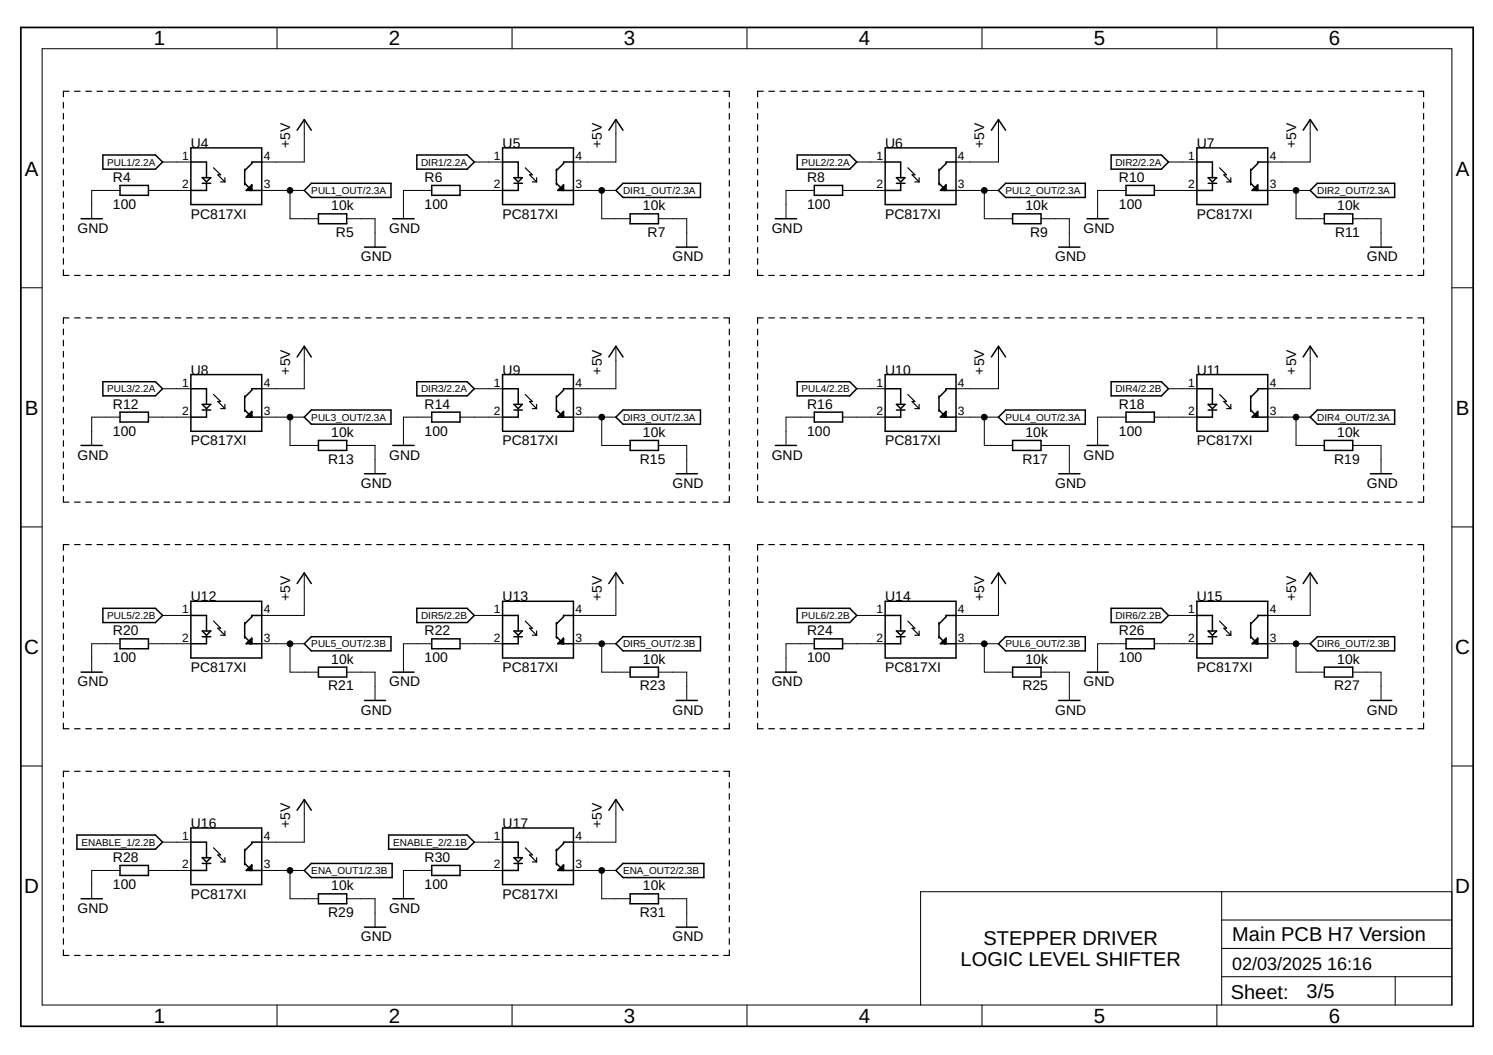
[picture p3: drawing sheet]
<svg xmlns="http://www.w3.org/2000/svg" width="297mm" height="210mm" viewBox="0 0 297 210" stroke-linecap="round" stroke-linejoin="round" font-family="sans-serif">
<g fill="none" stroke="#000" stroke-width=".23">
<path d="M13.7 18.2h-1.1v1.1M14.8 18.2h1.1M17.1 18.2h1.1M19.3 18.2h1.1M21.5 18.2h1.1M23.7 18.2h1.1M26 18.2h1.1M28.2 18.2h1.1M30.4 18.2h1.1M32.6 18.2h1.2M34.9 18.2h1.1M37.1 18.2h1.1"/>
<path d="M39.3 18.2h1.1M41.6 18.2h1.1M43.8 18.2h1.1M46 18.2h1.1M48.2 18.2h1.1M50.5 18.2h1.1M52.7 18.2h1.1M54.9 18.2h1.1M57.1 18.2h1.2M59.4 18.2h1.1M61.6 18.2h1.1M63.8 18.2h1.1"/>
<path d="M66 18.2h1.2M68.3 18.2h1.1M70.5 18.2h1.1M72.7 18.2h1.2M75 18.2h1.1M77.2 18.2h1.1M79.4 18.2h1.1M81.6 18.2h1.1M83.9 18.2h1.1M86.1 18.2h1.1M88.3 18.2h1.1M90.5 18.2h1.2"/>
<path d="M92.8 18.2h1.1M95 18.2h1.1M97.2 18.2h1.1M99.4 18.2h1.2M101.7 18.2h1.1M103.9 18.2h1.1M106.1 18.2h1.2M108.4 18.2h1.1M110.6 18.2h1.1M112.8 18.2h1.1M115 18.2h1.1M117.3 18.2h1.1"/>
<path d="M119.5 18.2h1.1M121.7 18.2h1.1M123.9 18.2h1.2M126.2 18.2h1.1M128.4 18.2h1.1M130.6 18.2h1.1M132.8 18.2h1.2M135.1 18.2h1.1M137.3 18.2h1.1M139.5 18.2h1.1M141.8 18.2h1.1M144 18.2h1.1v1.1"/>
<path d="M151.8 18.2h-1.1v1.1M153 18.2h1.1M155.2 18.2h1.1M157.4 18.2h1.1M159.6 18.2h1.2M161.9 18.2h1.1M164.1 18.2h1.1M166.3 18.2h1.1M168.6 18.2h1.1M170.8 18.2h1.1M173 18.2h1.1M175.2 18.2h1.1"/>
<path d="M177.5 18.2h1.1M179.7 18.2h1.1M181.9 18.2h1.1M184.1 18.2h1.2M186.4 18.2h1.1M188.6 18.2h1.1M190.8 18.2h1.1M193 18.2h1.2M195.3 18.2h1.1M197.5 18.2h1.1M199.7 18.2h1.1M202 18.2h1.1"/>
<path d="M204.2 18.2h1.1M206.4 18.2h1.1M208.6 18.2h1.1M210.8 18.2h1.2M213.1 18.2h1.1M215.3 18.2h1.1M217.5 18.2h1.2M219.8 18.2h1.1M222 18.2h1.1M224.2 18.2h1.1M226.4 18.2h1.2M228.7 18.2h1.1"/>
<path d="M230.9 18.2h1.1M233.1 18.2h1.1M235.4 18.2h1.1M237.6 18.2h1.1M239.8 18.2h1.1M242 18.2h1.1M244.2 18.2h1.2M246.5 18.2h1.1M248.7 18.2h1.1M250.9 18.2h1.2M253.2 18.2h1.1M255.4 18.2h1.1"/>
<path d="M257.6 18.2h1.1M259.8 18.2h1.2M262.1 18.2h1.1M264.3 18.2h1.1M266.5 18.2h1.1M268.8 18.2h1.1M271 18.2h1.1M273.2 18.2h1.1M275.4 18.2h1.1M277.6 18.2h1.2M279.9 18.2h1.1M282.1 18.2h1.1v1.1"/>
<path d="M12.6 20.4v1.1M12.6 22.6v1.1M12.6 24.8v1.1M12.6 27v1.2M12.6 29.3v1.1M12.6 31.5v1.1M12.6 33.7v1.1M12.6 35.9v1.1M12.6 38.1v1.1M42.5 33.4l1.4 1.4h-.6l1.4 1.4M43.9 36.2h.8M44.7 35.3v.9"/>
<path d="M104.5 33.4l1.4 1.4h-.6l1.5 1.4M105.9 36.2h.9M106.8 35.3v.9M145.1 20.4v1.1M145.1 22.6v1.1M145.1 24.8v1.1M145.1 27v1.2M145.1 29.3v1.1M145.1 31.5v1.1M145.1 33.7v1.1M145.1 35.9v1.1M145.1 38.1v1.1"/>
<path d="M150.7 20.4v1.1M150.7 22.6v1.1M150.7 24.8v1.1M150.7 27v1.2M150.7 29.3v1.1M150.7 31.5v1.1M150.7 33.7v1.1M150.7 35.9v1.1M150.7 38.1v1.1M180.6 33.4l1.4 1.4h-.5l1.4 1.4M182 36.2h.9M182.9 35.3v.9"/>
<path d="M242.6 33.4l1.4 1.4h-.5l1.4 1.4M244 36.2h.9M244.9 35.3v.9M283.2 20.4v1.1M283.2 22.6v1.1M283.2 24.8v1.1M283.2 27v1.2M283.2 29.3v1.1M283.2 31.5v1.1M283.2 33.7v1.1M283.2 35.9v1.1M283.2 38.1v1.1"/>
<path d="M12.6 53.7v1.1h1.1M12.6 40.4v1.1M12.6 42.6v1.1M12.6 44.8v1.1M12.6 47v1.1M12.6 49.3v1.1M12.6 51.5v1.1M14.8 54.8h1.1M17.1 54.8h1.1M19.3 54.8h1.1M21.5 54.8h1.1M23.7 54.8h1.1"/>
<path d="M26 54.8h1.1M28.2 54.8h1.1M30.4 54.8h1.1M32.6 54.8h1.2M34.9 54.8h1.1M37.1 54.8h1.1M39.3 54.8h1.1M41.6 54.8h1.1M43.8 54.8h1.1M46 54.8h1.1M48.2 54.8h1.1M50.5 54.8h1.1"/>
<path d="M52.7 54.8h1.1M54.9 54.8h1.1M57.1 54.8h1.2M59.4 54.8h1.1M61.6 54.8h1.1M63.8 54.8h1.1M66 54.8h1.2M68.3 54.8h1.1M70.5 54.8h1.1M72.7 54.8h1.2M75 54.8h1.1M77.2 54.8h1.1"/>
<path d="M79.4 54.8h1.1M81.6 54.8h1.1M83.9 54.8h1.1M86.1 54.8h1.1M88.3 54.8h1.1M90.5 54.8h1.2M92.8 54.8h1.1M95 54.8h1.1M97.2 54.8h1.1M99.4 54.8h1.2M101.7 54.8h1.1M103.9 54.8h1.1"/>
<path d="M106.1 54.8h1.2M108.4 54.8h1.1M110.6 54.8h1.1M112.8 54.8h1.1M115 54.8h1.1M117.3 54.8h1.1M119.5 54.8h1.1M121.7 54.8h1.1M123.9 54.8h1.2M126.2 54.8h1.1M128.4 54.8h1.1M130.6 54.8h1.1"/>
<path d="M132.8 54.8h1.2M135.1 54.8h1.1M137.3 54.8h1.1M139.5 54.8h1.1M141.8 54.8h1.1M145.1 53.7v1.1h-1.1M145.1 40.4v1.1M145.1 42.6v1.1M145.1 44.8v1.1M145.1 47v1.1M145.1 49.3v1.1M145.1 51.5v1.1"/>
<path d="M150.7 40.4v1.1M150.7 42.6v1.1M150.7 44.8v1.1M150.7 47v1.1M150.7 49.3v1.1M150.7 51.5v1.1M150.7 53.7v1.1h1.1M153 54.8h1.1M155.2 54.8h1.1M157.4 54.8h1.1M159.6 54.8h1.2M161.9 54.8h1.1"/>
<path d="M164.1 54.8h1.1M166.3 54.8h1.1M168.6 54.8h1.1M170.8 54.8h1.1M173 54.8h1.1M175.2 54.8h1.1M177.5 54.8h1.1M179.7 54.8h1.1M181.9 54.8h1.1M184.1 54.8h1.2M186.4 54.8h1.1M188.6 54.8h1.1"/>
<path d="M190.8 54.8h1.1M193 54.8h1.2M195.3 54.8h1.1M197.5 54.8h1.1M199.7 54.8h1.1M202 54.8h1.1M204.2 54.8h1.1M206.4 54.8h1.1M208.6 54.8h1.1M210.8 54.8h1.2M213.1 54.8h1.1M215.3 54.8h1.1"/>
<path d="M217.5 54.8h1.2M219.8 54.8h1.1M222 54.8h1.1M224.2 54.8h1.1M226.4 54.8h1.2M228.7 54.8h1.1M230.9 54.8h1.1M233.1 54.8h1.1M235.4 54.8h1.1M237.6 54.8h1.1M239.8 54.8h1.1M242 54.8h1.1"/>
<path d="M244.2 54.8h1.2M246.5 54.8h1.1M248.7 54.8h1.1M250.9 54.8h1.2M253.2 54.8h1.1M255.4 54.8h1.1M257.6 54.8h1.1M259.8 54.8h1.2M262.1 54.8h1.1M264.3 54.8h1.1M266.5 54.8h1.1M268.8 54.8h1.1"/>
<path d="M271 54.8h1.1M273.2 54.8h1.1M275.4 54.8h1.1M277.6 54.8h1.2M279.9 54.8h1.1M283.2 40.4v1.1M283.2 42.6v1.1M283.2 44.8v1.1M283.2 47v1.1M283.2 49.3v1.1M283.2 51.5v1.1M283.2 53.7v1.1h-1.1"/>
<path d="M12.6 65.5v1.1M12.6 67.7v1.1M12.6 69.9v1.1M12.6 72.1v1.2M12.6 74.4v1.1M12.6 76.6v1.1M12.6 78.8v1.1M13.7 63.2h-1.1v1.2M14.8 63.2h1.1M17.1 63.2h1.1M19.3 63.2h1.1M21.5 63.2h1.1"/>
<path d="M23.7 63.2h1.1M26 63.2h1.1M28.2 63.2h1.1M30.4 63.2h1.1M32.6 63.2h1.2M34.9 63.2h1.1M37.1 63.2h1.1M39.3 63.2h1.1M41.6 63.2h1.1M42.5 78.5l1.4 1.4h-.6l1.4 1.4M43.8 63.2h1.1M46 63.2h1.1"/>
<path d="M48.2 63.2h1.1M50.5 63.2h1.1M52.7 63.2h1.1M54.9 63.2h1.1M57.1 63.2h1.2M59.4 63.2h1.1M61.6 63.2h1.1M63.8 63.2h1.1M66 63.2h1.2M68.3 63.2h1.1M70.5 63.2h1.1M72.7 63.2h1.2"/>
<path d="M75 63.2h1.1M77.2 63.2h1.1M79.4 63.2h1.1M81.6 63.2h1.1M83.9 63.2h1.1M86.1 63.2h1.1M88.3 63.2h1.1M90.5 63.2h1.2M92.8 63.2h1.1M95 63.2h1.1M97.2 63.2h1.1M99.4 63.2h1.2"/>
<path d="M101.7 63.2h1.1M103.9 63.2h1.1M104.5 78.5l1.4 1.4h-.6l1.5 1.4M106.1 63.2h1.2M108.4 63.2h1.1M110.6 63.2h1.1M112.8 63.2h1.1M115 63.2h1.1M117.3 63.2h1.1M119.5 63.2h1.1M121.7 63.2h1.1M123.9 63.2h1.2"/>
<path d="M126.2 63.2h1.1M128.4 63.2h1.1M130.6 63.2h1.1M132.8 63.2h1.2M135.1 63.2h1.1M137.3 63.2h1.1M139.5 63.2h1.1M141.8 63.2h1.1M144 63.2h1.1v1.2M145.1 65.5v1.1M145.1 67.7v1.1M145.1 69.9v1.1"/>
<path d="M145.1 72.1v1.2M145.1 74.4v1.1M145.1 76.6v1.1M145.1 78.8v1.1M150.7 65.5v1.1M150.7 67.7v1.1M150.7 69.9v1.1M150.7 72.1v1.2M150.7 74.4v1.1M150.7 76.6v1.1M150.7 78.8v1.1M151.8 63.2h-1.1v1.2"/>
<path d="M153 63.2h1.1M155.2 63.2h1.1M157.4 63.2h1.1M159.6 63.2h1.2M161.9 63.2h1.1M164.1 63.2h1.1M166.3 63.2h1.1M168.6 63.2h1.1M170.8 63.2h1.1M173 63.2h1.1M175.2 63.2h1.1M177.5 63.2h1.1"/>
<path d="M179.7 63.2h1.1M180.6 78.5l1.4 1.4h-.5l1.4 1.4M181.9 63.2h1.1M184.1 63.2h1.2M186.4 63.2h1.1M188.6 63.2h1.1M190.8 63.2h1.1M193 63.2h1.2M195.3 63.2h1.1M197.5 63.2h1.1M199.7 63.2h1.1M202 63.2h1.1"/>
<path d="M204.2 63.2h1.1M206.4 63.2h1.1M208.6 63.2h1.1M210.8 63.2h1.2M213.1 63.2h1.1M215.3 63.2h1.1M217.5 63.2h1.2M219.8 63.2h1.1M222 63.2h1.1M224.2 63.2h1.1M226.4 63.2h1.2M228.7 63.2h1.1"/>
<path d="M230.9 63.2h1.1M233.1 63.2h1.1M235.4 63.2h1.1M237.6 63.2h1.1M239.8 63.2h1.1M242 63.2h1.1M242.6 78.5l1.4 1.4h-.5l1.4 1.4M244.2 63.2h1.2M246.5 63.2h1.1M248.7 63.2h1.1M250.9 63.2h1.2M253.2 63.2h1.1"/>
<path d="M255.4 63.2h1.1M257.6 63.2h1.1M259.8 63.2h1.2M262.1 63.2h1.1M264.3 63.2h1.1M266.5 63.2h1.1M268.8 63.2h1.1M271 63.2h1.1M273.2 63.2h1.1M275.4 63.2h1.1M277.6 63.2h1.2M279.9 63.2h1.1"/>
<path d="M282.1 63.2h1.1v1.2M283.2 65.5v1.1M283.2 67.7v1.1M283.2 69.9v1.1M283.2 72.1v1.2M283.2 74.4v1.1M283.2 76.6v1.1M283.2 78.8v1.1M12.6 81v1.1M12.6 83.2v1.1M12.6 85.5v1.1M12.6 87.7v1.1"/>
<path d="M12.6 89.9v1.1M12.6 92.1v1.1M12.6 94.3v1.2M12.6 96.6v1.1M12.6 98.8v1.1h1.1M14.8 99.9h1.1M17.1 99.9h1.1M19.3 99.9h1.1M21.5 99.9h1.1M23.7 99.9h1.1M26 99.9h1.1M28.2 99.9h1.1"/>
<path d="M30.4 99.9h1.1M32.6 99.9h1.2M34.9 99.9h1.1M37.1 99.9h1.1M39.3 99.9h1.1M41.6 99.9h1.1M43.8 99.9h1.1M43.9 81.3h.8M44.7 80.5v.8M46 99.9h1.1M48.2 99.9h1.1M50.5 99.9h1.1"/>
<path d="M52.7 99.9h1.1M54.9 99.9h1.1M57.1 99.9h1.2M59.4 99.9h1.1M61.6 99.9h1.1M63.8 99.9h1.1M66 99.9h1.2M68.3 99.9h1.1M70.5 99.9h1.1M72.7 99.9h1.2M75 99.9h1.1M77.2 99.9h1.1"/>
<path d="M79.4 99.9h1.1M81.6 99.9h1.1M83.9 99.9h1.1M86.1 99.9h1.1M88.3 99.9h1.1M90.5 99.9h1.2M92.8 99.9h1.1M95 99.9h1.1M97.2 99.9h1.1M99.4 99.9h1.2M101.7 99.9h1.1M103.9 99.9h1.1"/>
<path d="M105.9 81.3h.9M106.1 99.9h1.2M106.8 80.5v.8M108.4 99.9h1.1M110.6 99.9h1.1M112.8 99.9h1.1M115 99.9h1.1M117.3 99.9h1.1M119.5 99.9h1.1M121.7 99.9h1.1M123.9 99.9h1.2M126.2 99.9h1.1"/>
<path d="M128.4 99.9h1.1M130.6 99.9h1.1M132.8 99.9h1.2M135.1 99.9h1.1M137.3 99.9h1.1M139.5 99.9h1.1M141.8 99.9h1.1M145.1 81v1.1M145.1 83.2v1.1M145.1 85.5v1.1M145.1 87.7v1.1M145.1 89.9v1.1"/>
<path d="M145.1 92.1v1.1M145.1 94.3v1.2M145.1 96.6v1.1M145.1 98.8v1.1h-1.1M150.7 81v1.1M150.7 83.2v1.1M150.7 85.5v1.1M150.7 87.7v1.1M150.7 89.9v1.1M150.7 92.1v1.1M150.7 94.3v1.2M150.7 96.6v1.1"/>
<path d="M150.7 98.8v1.1h1.1M153 99.9h1.1M155.2 99.9h1.1M157.4 99.9h1.1M159.6 99.9h1.2M161.9 99.9h1.1M164.1 99.9h1.1M166.3 99.9h1.1M168.6 99.9h1.1M170.8 99.9h1.1M173 99.9h1.1M175.2 99.9h1.1"/>
<path d="M177.5 99.9h1.1M179.7 99.9h1.1M181.9 99.9h1.1M182 81.3h.9M182.9 80.5v.8M184.1 99.9h1.2M186.4 99.9h1.1M188.6 99.9h1.1M190.8 99.9h1.1M193 99.9h1.2M195.3 99.9h1.1M197.5 99.9h1.1"/>
<path d="M199.7 99.9h1.1M202 99.9h1.1M204.2 99.9h1.1M206.4 99.9h1.1M208.6 99.9h1.1M210.8 99.9h1.2M213.1 99.9h1.1M215.3 99.9h1.1M217.5 99.9h1.2M219.8 99.9h1.1M222 99.9h1.1M224.2 99.9h1.1"/>
<path d="M226.4 99.9h1.2M228.7 99.9h1.1M230.9 99.9h1.1M233.1 99.9h1.1M235.4 99.9h1.1M237.6 99.9h1.1M239.8 99.9h1.1M242 99.9h1.1M244 81.3h.9M244.2 99.9h1.2M244.9 80.5v.8M246.5 99.9h1.1"/>
<path d="M248.7 99.9h1.1M250.9 99.9h1.2M253.2 99.9h1.1M255.4 99.9h1.1M257.6 99.9h1.1M259.8 99.9h1.2M262.1 99.9h1.1M264.3 99.9h1.1M266.5 99.9h1.1M268.8 99.9h1.1M271 99.9h1.1M273.2 99.9h1.1"/>
<path d="M275.4 99.9h1.1M277.6 99.9h1.2M279.9 99.9h1.1M283.2 81v1.1M283.2 83.2v1.1M283.2 85.5v1.1M283.2 87.7v1.1M283.2 89.9v1.1M283.2 92.1v1.1M283.2 94.3v1.2M283.2 96.6v1.1M283.2 98.8v1.1h-1.1"/>
<path d="M12.6 110.6v1.1M12.6 112.8v1.1M12.6 115v1.1M12.6 117.2v1.1M12.6 119.5v1.1M13.7 108.4h-1.1v1.1M14.8 108.4h1.1M17.1 108.4h1.1M19.3 108.4h1.1M21.5 108.4h1.1M23.7 108.4h1.1M26 108.4h1.1"/>
<path d="M28.2 108.4h1.1M30.4 108.4h1.1M32.6 108.4h1.2M34.9 108.4h1.1M37.1 108.4h1.1M39.3 108.4h1.1M41.6 108.4h1.1M43.8 108.4h1.1M46 108.4h1.1M48.2 108.4h1.1M50.5 108.4h1.1M52.7 108.4h1.1"/>
<path d="M54.9 108.4h1.1M57.1 108.4h1.2M59.4 108.4h1.1M61.6 108.4h1.1M63.8 108.4h1.1M66 108.4h1.2M68.3 108.4h1.1M70.5 108.4h1.1M72.7 108.4h1.2M75 108.4h1.1M77.2 108.4h1.1M79.4 108.4h1.1"/>
<path d="M81.6 108.4h1.1M83.9 108.4h1.1M86.1 108.4h1.1M88.3 108.4h1.1M90.5 108.4h1.2M92.8 108.4h1.1M95 108.4h1.1M97.2 108.4h1.1M99.4 108.4h1.2M101.7 108.4h1.1M103.9 108.4h1.1M106.1 108.4h1.2"/>
<path d="M108.4 108.4h1.1M110.6 108.4h1.1M112.8 108.4h1.1M115 108.4h1.1M117.3 108.4h1.1M119.5 108.4h1.1M121.7 108.4h1.1M123.9 108.4h1.2M126.2 108.4h1.1M128.4 108.4h1.1M130.6 108.4h1.1M132.8 108.4h1.2"/>
<path d="M135.1 108.4h1.1M137.3 108.4h1.1M139.5 108.4h1.1M141.8 108.4h1.1M144 108.4h1.1v1.1M145.1 110.6v1.1M145.1 112.8v1.1M145.1 115v1.1M145.1 117.2v1.1M145.1 119.5v1.1M150.7 110.6v1.1M150.7 112.8v1.1"/>
<path d="M150.7 115v1.1M150.7 117.2v1.1M150.7 119.5v1.1M151.8 108.4h-1.1v1.1M153 108.4h1.1M155.2 108.4h1.1M157.4 108.4h1.1M159.6 108.4h1.2M161.9 108.4h1.1M164.1 108.4h1.1M166.3 108.4h1.1M168.6 108.4h1.1"/>
<path d="M170.8 108.4h1.1M173 108.4h1.1M175.2 108.4h1.1M177.5 108.4h1.1M179.7 108.4h1.1M181.9 108.4h1.1M184.1 108.4h1.2M186.4 108.4h1.1M188.6 108.4h1.1M190.8 108.4h1.1M193 108.4h1.2M195.3 108.4h1.1"/>
<path d="M197.5 108.4h1.1M199.7 108.4h1.1M202 108.4h1.1M204.2 108.4h1.1M206.4 108.4h1.1M208.6 108.4h1.1M210.8 108.4h1.2M213.1 108.4h1.1M215.3 108.4h1.1M217.5 108.4h1.2M219.8 108.4h1.1M222 108.4h1.1"/>
<path d="M224.2 108.4h1.1M226.4 108.4h1.2M228.7 108.4h1.1M230.9 108.4h1.1M233.1 108.4h1.1M235.4 108.4h1.1M237.6 108.4h1.1M239.8 108.4h1.1M242 108.4h1.1M244.2 108.4h1.2M246.5 108.4h1.1M248.7 108.4h1.1"/>
<path d="M250.9 108.4h1.2M253.2 108.4h1.1M255.4 108.4h1.1M257.6 108.4h1.1M259.8 108.4h1.2M262.1 108.4h1.1M264.3 108.4h1.1M266.5 108.4h1.1M268.8 108.4h1.1M271 108.4h1.1M273.2 108.4h1.1M275.4 108.4h1.1"/>
<path d="M277.6 108.4h1.2M279.9 108.4h1.1M282.1 108.4h1.1v1.1M283.2 110.6v1.1M283.2 112.8v1.1M283.2 115v1.1M283.2 117.2v1.1M283.2 119.5v1.1M12.6 121.7v1.1M12.6 123.9v1.1M12.6 126.1v1.1M12.6 128.3v1.2"/>
<path d="M12.6 130.6v1.1M12.6 132.8v1.1M12.6 135v1.1M12.6 137.2v1.1M12.6 139.4v1.2M42.5 123.6l1.4 1.4h-.6l1.4 1.4M43.9 126.4h.8M44.7 125.5v.9M104.5 123.6l1.4 1.4h-.6l1.5 1.4M105.9 126.4h.9M106.8 125.5v.9M145.1 121.7v1.1"/>
<path d="M145.1 123.9v1.1M145.1 126.1v1.1M145.1 128.3v1.2M145.1 130.6v1.1M145.1 132.8v1.1M145.1 135v1.1M145.1 137.2v1.1M145.1 139.4v1.2M150.7 121.7v1.1M150.7 123.9v1.1M150.7 126.1v1.1M150.7 128.3v1.2"/>
<path d="M150.7 130.6v1.1M150.7 132.8v1.1M150.7 135v1.1M150.7 137.2v1.1M150.7 139.4v1.2M180.6 123.6l1.4 1.4h-.5l1.4 1.4M182 126.4h.9M182.9 125.5v.9M242.6 123.6l1.4 1.4h-.5l1.4 1.4M244 126.4h.9M244.9 125.5v.9M283.2 121.7v1.1"/>
<path d="M283.2 123.9v1.1M283.2 126.1v1.1M283.2 128.3v1.2M283.2 130.6v1.1M283.2 132.8v1.1M283.2 135v1.1M283.2 137.2v1.1M283.2 139.4v1.2M12.6 141.7v1.1M12.6 143.9v1.1h1.1M12.6 155.7v1.1M12.6 157.9v1.1"/>
<path d="M13.7 153.5h-1.1v1.1M14.8 145h1.1M14.8 153.5h1.1M17.1 145h1.1M17.1 153.5h1.1M19.3 145h1.1M19.3 153.5h1.1M21.5 145h1.1M21.5 153.5h1.1M23.7 145h1.1M23.7 153.5h1.1M26 145h1.1"/>
<path d="M26 153.5h1.1M28.2 145h1.1M28.2 153.5h1.1M30.4 145h1.1M30.4 153.5h1.1M32.6 145h1.2M32.6 153.5h1.2M34.9 145h1.1M34.9 153.5h1.1M37.1 145h1.1M37.1 153.5h1.1M39.3 145h1.1"/>
<path d="M39.3 153.5h1.1M41.6 145h1.1M41.6 153.5h1.1M43.8 145h1.1M43.8 153.5h1.1M46 145h1.1M46 153.5h1.1M48.2 145h1.1M48.2 153.5h1.1M50.5 145h1.1M50.5 153.5h1.1M52.7 145h1.1"/>
<path d="M52.7 153.5h1.1M54.9 145h1.1M54.9 153.5h1.1M57.1 145h1.2M57.1 153.5h1.2M59.4 145h1.1M59.4 153.5h1.1M61.6 145h1.1M61.6 153.5h1.1M63.8 145h1.1M63.8 153.5h1.1M66 145h1.2"/>
<path d="M66 153.5h1.2M68.3 145h1.1M68.3 153.5h1.1M70.5 145h1.1M70.5 153.5h1.1M72.7 145h1.2M72.7 153.5h1.2M75 145h1.1M75 153.5h1.1M77.2 145h1.1M77.2 153.5h1.1M79.4 145h1.1"/>
<path d="M79.4 153.5h1.1M81.6 145h1.1M81.6 153.5h1.1M83.9 145h1.1M83.9 153.5h1.1M86.1 145h1.1M86.1 153.5h1.1M88.3 145h1.1M88.3 153.5h1.1M90.5 145h1.2M90.5 153.5h1.2M92.8 145h1.1"/>
<path d="M92.8 153.5h1.1M95 145h1.1M95 153.5h1.1M97.2 145h1.1M97.2 153.5h1.1M99.4 145h1.2M99.4 153.5h1.2M101.7 145h1.1M101.7 153.5h1.1M103.9 145h1.1M103.9 153.5h1.1M106.1 145h1.2"/>
<path d="M106.1 153.5h1.2M108.4 145h1.1M108.4 153.5h1.1M110.6 145h1.1M110.6 153.5h1.1M112.8 145h1.1M112.8 153.5h1.1M115 145h1.1M115 153.5h1.1M117.3 145h1.1M117.3 153.5h1.1M119.5 145h1.1"/>
<path d="M119.5 153.5h1.1M121.7 145h1.1M121.7 153.5h1.1M123.9 145h1.2M123.9 153.5h1.2M126.2 145h1.1M126.2 153.5h1.1M128.4 145h1.1M128.4 153.5h1.1M130.6 145h1.1M130.6 153.5h1.1M132.8 145h1.2"/>
<path d="M132.8 153.5h1.2M135.1 145h1.1M135.1 153.5h1.1M137.3 145h1.1M137.3 153.5h1.1M139.5 145h1.1M139.5 153.5h1.1M141.8 145h1.1M141.8 153.5h1.1M144 153.5h1.1v1.1M145.1 141.7v1.1M145.1 143.9v1.1h-1.1"/>
<path d="M145.1 155.7v1.1M145.1 157.9v1.1M150.7 141.7v1.1M150.7 143.9v1.1h1.1M153 145h1.1M155.2 145h1.1M157.4 145h1.1M159.6 145h1.2M161.9 145h1.1M164.1 145h1.1M166.3 145h1.1M168.6 145h1.1"/>
<path d="M170.8 145h1.1M173 145h1.1M175.2 145h1.1M177.5 145h1.1M179.7 145h1.1M181.9 145h1.1M184.1 145h1.2M186.4 145h1.1M188.6 145h1.1M190.8 145h1.1M193 145h1.2M195.3 145h1.1"/>
<path d="M197.5 145h1.1M199.7 145h1.1M202 145h1.1M204.2 145h1.1M206.4 145h1.1M208.6 145h1.1M210.8 145h1.2M213.1 145h1.1M215.3 145h1.1M217.5 145h1.2M219.8 145h1.1M222 145h1.1"/>
<path d="M224.2 145h1.1M226.4 145h1.2M228.7 145h1.1M230.9 145h1.1M233.1 145h1.1M235.4 145h1.1M237.6 145h1.1M239.8 145h1.1M242 145h1.1M244.2 145h1.2M246.5 145h1.1M248.7 145h1.1"/>
<path d="M250.9 145h1.2M253.2 145h1.1M255.4 145h1.1M257.6 145h1.1M259.8 145h1.2M262.1 145h1.1M264.3 145h1.1M266.5 145h1.1M268.8 145h1.1M271 145h1.1M273.2 145h1.1M275.4 145h1.1"/>
<path d="M277.6 145h1.2M279.9 145h1.1M283.2 141.7v1.1M283.2 143.9v1.1h-1.1M12.6 160.1v1.1M12.6 162.3v1.1M12.6 164.6v1.1M12.6 166.8v1.1M12.6 169v1.1M12.6 171.2v1.1M12.6 173.4v1.2M12.6 175.7v1.1"/>
<path d="M12.6 177.9v1.1M42.5 168.7l1.4 1.4h-.6l1.4 1.4M43.9 171.5h.8M44.7 170.6v.9M104.5 168.7l1.4 1.4h-.6l1.5 1.4M105.9 171.5h.9M106.8 170.6v.9M145.1 160.1v1.1M145.1 162.3v1.1M145.1 164.6v1.1M145.1 166.8v1.1M145.1 169v1.1"/>
<path d="M145.1 171.2v1.1M145.1 173.4v1.2M145.1 175.7v1.1M145.1 177.9v1.1M12.6 180.1v1.1M12.6 182.3v1.1M12.6 184.6v1.1M12.6 186.8v1.1M12.6 189v1.1h1.1M14.8 190.1h1.1M17.1 190.1h1.1M19.3 190.1h1.1"/>
<path d="M21.5 190.1h1.1M23.7 190.1h1.1M26 190.1h1.1M28.2 190.1h1.1M30.4 190.1h1.1M32.6 190.1h1.2M34.9 190.1h1.1M37.1 190.1h1.1M39.3 190.1h1.1M41.6 190.1h1.1M43.8 190.1h1.1M46 190.1h1.1"/>
<path d="M48.2 190.1h1.1M50.5 190.1h1.1M52.7 190.1h1.1M54.9 190.1h1.1M57.1 190.1h1.2M59.4 190.1h1.1M61.6 190.1h1.1M63.8 190.1h1.1M66 190.1h1.2M68.3 190.1h1.1M70.5 190.1h1.1M72.7 190.1h1.2"/>
<path d="M75 190.1h1.1M77.2 190.1h1.1M79.4 190.1h1.1M81.6 190.1h1.1M83.9 190.1h1.1M86.1 190.1h1.1M88.3 190.1h1.1M90.5 190.1h1.2M92.8 190.1h1.1M95 190.1h1.1M97.2 190.1h1.1M99.4 190.1h1.2"/>
<path d="M101.7 190.1h1.1M103.9 190.1h1.1M106.1 190.1h1.2M108.4 190.1h1.1M110.6 190.1h1.1M112.8 190.1h1.1M115 190.1h1.1M117.3 190.1h1.1M119.5 190.1h1.1M121.7 190.1h1.1M123.9 190.1h1.2M126.2 190.1h1.1"/>
<path d="M128.4 190.1h1.1M130.6 190.1h1.1M132.8 190.1h1.2M135.1 190.1h1.1M137.3 190.1h1.1M139.5 190.1h1.1M141.8 190.1h1.1M145.1 180.1v1.1M145.1 182.3v1.1M145.1 184.6v1.1M145.1 186.8v1.1M145.1 189v1.1h-1.1"/>
</g>
<g fill="none" stroke="#000" stroke-width=".3">
<path d="M20.5 30.8h10.4l1.4 1.4-1.4 1.5h-10.4zM23.9 36.9h5.6v2h-5.6zM38 32.2h3.1v3.1M38 29.4h14.1v11.3h-14.1zM40.2 36.5h1.7M40.2 35.3h1.7l-.8 .9zM41.1 36.5v1.4h-3.1M48.7 36.5l1.4 1.4v-1.1l-1.1 1.1h3.1M48.7 33.7v3.1M49.3 37.6h.2M49.8 37.3l.3 .3M49.8 37.3l-.3 .3"/>
<path d="M49.8 37.3v.6l-.3-.3M50.1 37l-.3 .3M52.1 32.2h-2v.3l-1.4 1.4M59.1 25.9l1.4-2.1 1.4 2.1M61.9 36.5h15.9v2.8h-15.9l-1.4-1.4zM82.9 30.8h10l1.5 1.4-1.5 1.5h-10zM85.9 36.9h5.6v2h-5.6zM100 32.2h3.1v3.1M100 29.4h14.1v11.3h-14.1zM102.3 36.5h1.6M102.3 35.3h1.6l-.8 .9zM103.1 36.5v1.4h-3.1"/>
<path d="M110.7 36.5l1.4 1.4v-1.1l-.8 .8M110.7 33.7v3.1M111.3 37.6l-.3 .3h3.1M111.3 37.6h.2M111.8 37.3l.3 .3M111.8 37.3l-.3 .3M111.8 37.3v.6l-.3-.3M112.1 37l-.3 .3M114.1 32.2h-2v.3l-1.4 1.4M121.1 25.9l1.4-2.1 1.5 2.1M124 36.5h15.4v2.8h-15.4l-1.5-1.4zM158.6 30.8h10.5l1.4 1.4-1.4 1.5h-10.5z"/>
<path d="M162 36.9h5.6v2h-5.6zM176.1 32.2h3.1v3.1M176.1 29.4h14.1v11.3h-14.1zM178.4 36.5h1.6M178.4 35.3h1.6l-.8 .9zM179.2 36.5v1.4h-3.1M186.8 36.5l1.4 1.4v-1.1l-.8 .8M186.8 33.7v3.1M187.4 37.6l-.3 .3h3.1M187.4 37.6h.3M187.9 37.3l.3 .3M187.9 37.3l-.2 .3"/>
<path d="M187.9 37.3v.6l-.2-.3M188.2 37l-.3 .3M190.2 32.2h-2v.3l-1.4 1.4M197.3 25.9l1.3-2.1 1.5 2.1M200.1 36.5h15.8v2.8h-15.8l-1.5-1.4zM221.1 30.8h10l1.4 1.4-1.4 1.5h-10zM224 36.9h5.7v2h-5.7zM238.1 32.2h3.1v3.1M238.1 29.4h14.1v11.3h-14.1zM240.4 36.5h1.7M240.4 35.3h1.7l-.9 .9zM241.2 36.5v1.4h-3.1"/>
<path d="M248.8 36.5l1.4 1.4v-1.1l-1.1 1.1h3.1M248.8 33.7v3.1M249.4 37.6h.3M250 37.3l.2 .3M250 37.3l-.3 .3M250 37.3v.6l-.3-.3M250.2 37l-.2 .3M252.2 32.2h-2v.3l-1.4 1.4M259.3 25.9l1.4-2.1 1.4 2.1M262.1 36.5h15.4v2.8h-15.4l-1.4-1.4zM16.1 43.5h4.3M63.4 42.5h5.6v2h-5.6z"/>
<path d="M72.5 49.2h4.2M78.1 43.5h4.3M125.4 42.5h5.6v2h-5.6zM134.5 49.2h4.2M154.3 43.5h4.2M201.5 42.5h5.6v2h-5.6zM210.6 49.2h4.3M216.3 43.5h4.2M263.5 42.5h5.6v2h-5.6zM272.6 49.2h4.3M20.5 75.9h10.4l1.4 1.4-1.4 1.5h-10.4zM38 77.3h3.1v3.2"/>
<path d="M38 74.5h14.1v11.3h-14.1zM48.7 78.8v3.1M52.1 77.3h-2v.3l-1.4 1.4M59.1 71l1.4-2.1 1.4 2.1M82.9 75.9h10l1.5 1.4-1.5 1.5h-10zM100 77.3h3.1v3.2M100 74.5h14.1v11.3h-14.1zM110.7 78.8v3.1M114.1 77.3h-2v.3l-1.4 1.4M121.1 71l1.4-2.1 1.5 2.1M158.6 75.9h10.5l1.4 1.4-1.4 1.5h-10.5zM176.1 77.3h3.1v3.2"/>
<path d="M176.1 74.5h14.1v11.3h-14.1zM186.8 78.8v3.1M190.2 77.3h-2v.3l-1.4 1.4M197.3 71l1.3-2.1 1.5 2.1M221.1 75.9h10l1.4 1.4-1.4 1.5h-10zM238.1 77.3h3.1v3.2M238.1 74.5h14.1v11.3h-14.1zM248.8 78.8v3.1M252.2 77.3h-2v.3l-1.4 1.4M259.3 71l1.4-2.1 1.4 2.1M16.1 88.6h4.3M23.9 82h5.6v2h-5.6z"/>
<path d="M40.2 81.6h1.7M40.2 80.5h1.7l-.8 .8zM41.1 81.6v1.4h-3.1M48.7 81.6l1.4 1.4v-1.1l-.8 .8M49.3 82.7l-.3 .3h3.1M49.3 82.7h.2M49.8 82.4v.6l-.3-.3M49.8 82.4l.3 .3M49.8 82.4l-.3 .3M50.1 82.1l-.3 .3M61.9 81.6h15.9v2.8h-15.9l-1.4-1.4zM63.4 87.6h5.6v2h-5.6z"/>
<path d="M72.5 94.3h4.2M78.1 88.6h4.3M85.9 82h5.6v2h-5.6zM102.3 81.6h1.6M102.3 80.5h1.6l-.8 .8zM103.1 81.6v1.4h-3.1M110.7 81.6l1.4 1.4v-1.1l-1.1 1.1h3.1M111.3 82.7h.2M111.8 82.4v.6l-.3-.3M111.8 82.4l.3 .3M111.8 82.4l-.3 .3M112.1 82.1l-.3 .3"/>
<path d="M122.5 83l1.5-1.4h15.4v2.8h-15.4zM125.4 87.6h5.6v2h-5.6zM134.5 94.3h4.2M154.3 88.6h4.2M162 82h5.6v2h-5.6zM178.4 81.6h1.6M178.4 80.5h1.6l-.8 .8zM179.2 81.6v1.4h-3.1M186.8 81.6l1.4 1.4v-1.1l-.8 .8M187.4 82.7l-.3 .3h3.1M187.4 82.7h.3M187.7 82.7l.2 .3v-.6l.3 .3"/>
<path d="M188.2 82.1l-.5 .6M198.6 83l1.5-1.4h15.8v2.8h-15.8zM201.5 87.6h5.6v2h-5.6zM210.6 94.3h4.3M216.3 88.6h4.2M224 82h5.7v2h-5.7zM240.4 81.6h1.7M240.4 80.5h1.7l-.9 .8zM241.2 81.6v1.4h-3.1M248.8 81.6l1.4 1.4v-1.1l-.8 .8M249.4 82.7l-.3 .3h3.1M249.4 82.7h.3"/>
<path d="M249.7 82.7l.3 .3v-.6l.2 .3M250.2 82.1l-.5 .6M260.7 83l1.4-1.4h15.4v2.8h-15.4zM263.5 87.6h5.6v2h-5.6zM272.6 94.3h4.3M38 119.6h14.1v11.3h-14.1zM59.1 116.1l1.4-2.1 1.4 2.1M100 119.6h14.1v11.3h-14.1zM121.1 116.1l1.4-2.1 1.5 2.1M176.1 119.6h14.1v11.3h-14.1zM197.3 116.1l1.3-2.1 1.5 2.1M238.1 119.6h14.1v11.3h-14.1z"/>
<path d="M259.3 116.1l1.4-2.1 1.4 2.1M16.1 133.7h4.3M20.5 121h10.4l1.4 1.4-1.4 1.5h-10.4zM23.9 127.1h5.6v2h-5.6zM38 122.4h3.1v3.1M40.2 126.7h1.7M40.2 125.5h1.7l-.8 .9zM41.1 126.7v1.4h-3.1M48.7 126.7l1.4 1.4v-1.1l-1.1 1.1h3.1M48.7 123.9v3.1M49.3 127.8h.2M49.5 127.8l.3 .3v-.6l.3 .3"/>
<path d="M50.1 127.2l-.6 .6M52.1 122.4h-2v.3l-1.4 1.4M60.5 128.1l1.4-1.4h15.9v2.8h-15.9zM63.4 132.7h5.6v2h-5.6zM72.5 139.4h4.2M78.1 133.7h4.3M82.9 121h10l1.5 1.4-1.5 1.5h-10zM85.9 127.1h5.6v2h-5.6zM100 122.4h3.1v3.1M102.3 126.7h1.6M102.3 125.5h1.6l-.8 .9zM103.1 126.7v1.4h-3.1"/>
<path d="M110.7 126.7l1.4 1.4v-1.1l-.8 .8M110.7 123.9v3.1M111.3 127.8l-.3 .3h3.1M111.3 127.8h.2M111.5 127.8l.3 .3v-.6l.3 .3M112.1 127.2l-.6 .6M114.1 122.4h-2v.3l-1.4 1.4M122.5 128.1l1.5-1.4h15.4v2.8h-15.4zM125.4 132.7h5.6v2h-5.6zM134.5 139.4h4.2M154.3 133.7h4.2M158.6 121h10.5l1.4 1.4-1.4 1.5h-10.5z"/>
<path d="M162 127.1h5.6v2h-5.6zM176.1 122.4h3.1v3.1M178.4 126.7h1.6M178.4 125.5h1.6l-.8 .9zM179.2 126.7v1.4h-3.1M186.8 126.7l1.4 1.4v-1.1l-.8 .8M186.8 123.9v3.1M187.4 127.8l-.3 .3h3.1M187.4 127.8h.3M187.9 127.5v.6l-.2-.3M187.9 127.5l.3 .3M187.9 127.5l-.2 .3"/>
<path d="M188.2 127.2l-.3 .3M190.2 122.4h-2v.3l-1.4 1.4M198.6 128.1l1.5-1.4h15.8v2.8h-15.8zM201.5 132.7h5.6v2h-5.6zM210.6 139.4h4.3M216.3 133.7h4.2M221.1 121h10l1.4 1.4-1.4 1.5h-10zM224 127.1h5.7v2h-5.7zM238.1 122.4h3.1v3.1M240.4 126.7h1.7M240.4 125.5h1.7l-.9 .9zM241.2 126.7v1.4h-3.1"/>
<path d="M248.8 126.7l1.4 1.4v-1.1l-1.1 1.1h3.1M248.8 123.9v3.1M249.4 127.8h.3M250 127.5v.6l-.3-.3M250 127.5l.2 .3M250 127.5l-.3 .3M250.2 127.2l-.2 .3M252.2 122.4h-2v.3l-1.4 1.4M260.7 128.1l1.4-1.4h15.4v2.8h-15.4zM263.5 132.7h5.6v2h-5.6zM272.6 139.4h4.3M15.3 166.1h15.6l1.4 1.5-1.4 1.4h-15.6z"/>
<path d="M16.1 178.8h4.3M23.9 172.2h5.6v2h-5.6zM38 167.6h3.1v3M38 164.7h14.1v11.3h-14.1zM40.2 171.8h1.7M40.2 170.6h1.7l-.8 .9zM41.1 171.8v1.4h-3.1M48.7 171.8l1.4 1.4v-1.1l-1.1 1.1h3.1M48.7 169v3.1M49.3 172.9h.2M49.8 172.6v.6l-.3-.3M49.8 172.6l.3 .3"/>
<path d="M49.8 172.6l-.3 .3M50.1 172.3l-.3 .3M52.1 167.6h-2v.2l-1.4 1.4M59.1 161.2l1.4-2.1 1.4 2.1M60.5 173.2l1.4-1.4h16.1v2.8h-16.1zM63.4 177.8h5.6v2h-5.6zM77.3 166.1h15.6l1.5 1.5-1.5 1.4h-15.6zM78.1 178.8h4.3M85.9 172.2h5.6v2h-5.6zM100 167.6h3.1v3M100 164.7h14.1v11.3h-14.1zM102.3 171.8h1.6"/>
<path d="M102.3 170.6h1.6l-.8 .9zM103.1 171.8v1.4h-3.1M110.7 171.8l1.4 1.4v-1.1l-.8 .8M110.7 169v3.1M111.3 172.9l-.3 .3h3.1M111.3 172.9h.2M111.8 172.6v.6l-.3-.3M111.8 172.6l.3 .3M111.8 172.6l-.3 .3M112.1 172.3l-.3 .3M114.1 167.6h-2v.2l-1.4 1.4M121.1 161.2l1.4-2.1 1.5 2.1"/>
<path d="M122.5 173.2l1.5-1.4h16v2.8h-16zM125.4 177.8h5.6v2h-5.6zM72.5 184.5h4.2M134.5 184.5h4.2"/>
</g>
<g fill="none" stroke="#000" stroke-width=".2">
<path d="M8.4 9.7h280.5v190.3h-280.5zM55.1 5.5v4.2M101.9 5.5v4.2M148.6 5.5v4.2M195.4 5.5v4.2M242.1 5.5v4.2M23.9 37.9h-5.7v5.6M29.5 37.9h8.5M32.3 32.2h5.7M52.1 37.9h8.4M57.7 37.9v5.6h5.7M60.5 23.8v8.4h-8.4"/>
<path d="M85.9 37.9h-5.6v5.6M91.5 37.9h8.5M94.4 32.2h5.6M114.1 37.9h8.4M119.7 37.9v5.6h5.7M122.5 23.8v8.4h-8.4M162 37.9h-5.6v5.6M167.6 37.9h8.5M170.5 32.2h5.6M190.2 37.9h8.4M195.8 37.9v5.6h5.7M198.6 23.8v8.4h-8.4"/>
<path d="M224 37.9h-5.6v5.6M229.7 37.9h8.4M232.5 32.2h5.6M252.2 37.9h8.5M257.9 37.9v5.6h5.6M260.7 23.8v8.4h-8.5M4.1 57.3h4.3M69 43.5h5.6v5.7M131 43.5h5.6v5.7M207.1 43.5h5.6v5.7M269.1 43.5h5.7v5.7M288.9 57.3h4.2"/>
<path d="M32.3 77.3h5.7M60.5 68.9v8.4h-8.4M94.4 77.3h5.6M122.5 68.9v8.4h-8.4M170.5 77.3h5.6M198.6 68.9v8.4h-8.4M232.5 77.3h5.6M260.7 68.9v8.4h-8.5M23.9 83h-5.7v5.6M29.5 83h8.5M52.1 83h8.4M57.7 83v5.6h5.7"/>
<path d="M69 88.6h5.6v5.7M85.9 83h-5.6v5.6M91.5 83h8.5M114.1 83h8.4M119.7 83v5.6h5.7M131 88.6h5.6v5.7M162 83h-5.6v5.6M167.6 83h8.5M190.2 83h8.4M195.8 83v5.6h5.7M207.1 88.6h5.6v5.7M224 83h-5.6v5.6"/>
<path d="M229.7 83h8.4M252.2 83h8.5M257.9 83v5.6h5.6M269.1 88.6h5.7v5.7M4.1 104.8h4.3M60.5 114v8.4h-8.4M122.5 114v8.4h-8.4M198.6 114v8.4h-8.4M260.7 114v8.4h-8.5M288.9 104.8h4.2M23.9 128.1h-5.7v5.6M29.5 128.1h8.5"/>
<path d="M32.3 122.4h5.7M52.1 128.1h8.4M57.7 128.1v5.6h5.7M69 133.7h5.6v5.7M85.9 128.1h-5.6v5.6M91.5 128.1h8.5M94.4 122.4h5.6M114.1 128.1h8.4M119.7 128.1v5.6h5.7M131 133.7h5.6v5.7M162 128.1h-5.6v5.6M167.6 128.1h8.5"/>
<path d="M170.5 122.4h5.6M190.2 128.1h8.4M195.8 128.1v5.6h5.7M207.1 133.7h5.6v5.7M224 128.1h-5.6v5.6M229.7 128.1h8.4M232.5 122.4h5.6M252.2 128.1h8.5M257.9 128.1v5.6h5.6M269.1 133.7h5.7v5.7M4.1 152.4h4.3M60.5 159.1v8.5h-8.4"/>
<path d="M122.5 159.1v8.5h-8.4M288.9 152.4h4.2M23.9 173.2h-5.7v5.6M29.5 173.2h8.5M32.3 167.6h5.7M52.1 173.2h8.4M57.7 173.2v5.6h5.7M69 178.8h5.6v5.7M85.9 173.2h-5.6v5.6M91.5 173.2h8.5M94.4 167.6h5.6M114.1 173.2h8.4"/>
<path d="M119.7 173.2v5.6h5.7M131 178.8h5.6v5.7M243.1 177.4v22.6M288.9 177.4h-105.7v22.6M55.1 200v4.2M101.9 200v4.2M148.6 200v4.2M195.4 200v4.2M242.1 200v4.2M243.1 194.3h45.8M243.1 188.7h45.8M243.1 183h45.8"/>
<path d="M277.6 194.3v5.7"/>
</g>
<path d="M4.1 5.5h289v198.7h-289z" fill="none" stroke="#000" stroke-width=".34"/>
<g fill="#000" stroke="#000" stroke-width=".2">
<circle cx="57.7" cy="37.9" r=".57"/>
<circle cx="119.7" cy="37.9" r=".57"/>
<circle cx="195.8" cy="37.9" r=".57"/>
<circle cx="257.9" cy="37.9" r=".57"/>
<circle cx="57.7" cy="83" r=".57"/>
<circle cx="119.7" cy="83" r=".57"/>
<circle cx="195.8" cy="83" r=".57"/>
<circle cx="257.9" cy="83" r=".57"/>
<circle cx="57.7" cy="128.1" r=".57"/>
<circle cx="119.7" cy="128.1" r=".57"/>
<circle cx="195.8" cy="128.1" r=".57"/>
<circle cx="257.9" cy="128.1" r=".57"/>
<circle cx="57.7" cy="173.2" r=".57"/>
<circle cx="119.7" cy="173.2" r=".57"/>
</g>
<g font-size="4.1">
<text x="30.6" y="9">1</text>
<text x="77.4" y="9">2</text>
<text x="124.1" y="9">3</text>
<text x="170.9" y="9">4</text>
<text x="217.6" y="9">5</text>
<text x="264.4" y="9">6</text>
<text x="4.9" y="34.9">A</text>
<text x="289.6" y="34.9">A</text>
<text x="4.9" y="82.5">B</text>
<text x="289.6" y="82.5">B</text>
<text x="4.8" y="130.1">C</text>
<text x="289.5" y="130.1">C</text>
<text x="4.8" y="177.6">D</text>
<text x="289.5" y="177.6">D</text>
<text x="30.6" y="203.5">1</text>
<text x="77.4" y="203.5">2</text>
<text x="124.1" y="203.5">3</text>
<text x="170.9" y="203.5">4</text>
<text x="217.6" y="203.5">5</text>
<text x="264.4" y="203.5">6</text>
</g>
<g font-size="4">
<text x="195.7" y="188">STEPPER DRIVER</text>
<text x="245.2" y="187.3">Main PCB H7 Version</text>
<text x="191.1" y="192.2">LOGIC LEVEL SHIFTER</text>
<text x="244.9" y="198.7">Sheet:</text>
<text x="260" y="198.6">3/5</text>
</g>
<g font-size="3.6">
<text x="245.2" y="192.9">02/03/2025</text>
<text x="264.1" y="192.9">16:16</text>
</g>
<g font-size="2.8">
<text x="38" y="29.4">U4</text>
<text x="57.7" y="29.4" transform="rotate(-90 57.7 29.4)">+5V</text>
<text x="100" y="29.4">U5</text>
<text x="119.7" y="29.4" transform="rotate(-90 119.7 29.4)">+5V</text>
<text x="176.1" y="29.4">U6</text>
<text x="195.8" y="29.4" transform="rotate(-90 195.8 29.4)">+5V</text>
<text x="238.1" y="29.4">U7</text>
<text x="257.9" y="29.4" transform="rotate(-90 257.9 29.4)">+5V</text>
<text x="22.5" y="41.5">100</text>
<text x="22.5" y="36.2">R4</text>
<text x="65.9" y="41.8">10k</text>
<text x="84.5" y="41.5">100</text>
<text x="84.5" y="36.2">R6</text>
<text x="127.9" y="41.8">10k</text>
<text x="160.6" y="41.5">100</text>
<text x="160.6" y="36.2">R8</text>
<text x="204" y="41.8">10k</text>
<text x="222.6" y="41.5">100</text>
<text x="222.6" y="36.2">R10</text>
<text x="266" y="41.8">10k</text>
<text x="15.4" y="46.3">GND</text>
<text x="38" y="43.5">PC817XI</text>
<text x="66.8" y="47.2">R5</text>
<text x="77.4" y="46.3">GND</text>
<text x="100" y="43.5">PC817XI</text>
<text x="128.9" y="47.2">R7</text>
<text x="153.6" y="46.3">GND</text>
<text x="176.1" y="43.5">PC817XI</text>
<text x="205" y="47.2">R9</text>
<text x="215.6" y="46.3">GND</text>
<text x="238.1" y="43.5">PC817XI</text>
<text x="265.6" y="47.2">R11</text>
<text x="71.8" y="52">GND</text>
<text x="133.8" y="52">GND</text>
<text x="209.9" y="52">GND</text>
<text x="271.9" y="52">GND</text>
<text x="38" y="74.5">U8</text>
<text x="57.7" y="74.5" transform="rotate(-90 57.7 74.5)">+5V</text>
<text x="100" y="74.5">U9</text>
<text x="119.7" y="74.5" transform="rotate(-90 119.7 74.5)">+5V</text>
<text x="176.1" y="74.5">U10</text>
<text x="195.8" y="74.5" transform="rotate(-90 195.8 74.5)">+5V</text>
<text x="238.1" y="74.5">U11</text>
<text x="257.9" y="74.5" transform="rotate(-90 257.9 74.5)">+5V</text>
<text x="22.5" y="81.3">R12</text>
<text x="84.5" y="81.3">R14</text>
<text x="160.6" y="81.3">R16</text>
<text x="222.6" y="81.3">R18</text>
<text x="22.5" y="86.7">100</text>
<text x="38" y="88.6">PC817XI</text>
<text x="65.9" y="86.9">10k</text>
<text x="84.5" y="86.7">100</text>
<text x="100" y="88.6">PC817XI</text>
<text x="127.9" y="86.9">10k</text>
<text x="160.6" y="86.7">100</text>
<text x="176.1" y="88.6">PC817XI</text>
<text x="204" y="86.9">10k</text>
<text x="222.6" y="86.7">100</text>
<text x="238.1" y="88.6">PC817XI</text>
<text x="266" y="86.9">10k</text>
<text x="15.4" y="91.4">GND</text>
<text x="65.3" y="92.3">R13</text>
<text x="77.4" y="91.4">GND</text>
<text x="127.3" y="92.3">R15</text>
<text x="153.6" y="91.4">GND</text>
<text x="203.4" y="92.3">R17</text>
<text x="215.6" y="91.4">GND</text>
<text x="265.4" y="92.3">R19</text>
<text x="71.8" y="97.1">GND</text>
<text x="133.8" y="97.1">GND</text>
<text x="209.9" y="97.1">GND</text>
<text x="271.9" y="97.1">GND</text>
<text x="38" y="119.6">U12</text>
<text x="57.7" y="119.6" transform="rotate(-90 57.7 119.6)">+5V</text>
<text x="100" y="119.6">U13</text>
<text x="119.7" y="119.6" transform="rotate(-90 119.7 119.6)">+5V</text>
<text x="176.1" y="119.6">U14</text>
<text x="195.8" y="119.6" transform="rotate(-90 195.8 119.6)">+5V</text>
<text x="238.1" y="119.6">U15</text>
<text x="257.9" y="119.6" transform="rotate(-90 257.9 119.6)">+5V</text>
<text x="22.5" y="131.8">100</text>
<text x="22.5" y="126.4">R20</text>
<text x="84.5" y="131.8">100</text>
<text x="84.5" y="126.4">R22</text>
<text x="160.6" y="131.8">100</text>
<text x="160.6" y="126.4">R24</text>
<text x="222.6" y="131.8">100</text>
<text x="222.6" y="126.4">R26</text>
<text x="15.4" y="136.5">GND</text>
<text x="38" y="133.7">PC817XI</text>
<text x="65.3" y="137.4">R21</text>
<text x="65.9" y="132">10k</text>
<text x="77.4" y="136.5">GND</text>
<text x="100" y="133.7">PC817XI</text>
<text x="127.3" y="137.4">R23</text>
<text x="127.9" y="132">10k</text>
<text x="153.6" y="136.5">GND</text>
<text x="176.1" y="133.7">PC817XI</text>
<text x="203.4" y="137.4">R25</text>
<text x="204" y="132">10k</text>
<text x="215.6" y="136.5">GND</text>
<text x="238.1" y="133.7">PC817XI</text>
<text x="265.4" y="137.4">R27</text>
<text x="266" y="132">10k</text>
<text x="71.8" y="142.2">GND</text>
<text x="133.8" y="142.2">GND</text>
<text x="209.9" y="142.2">GND</text>
<text x="271.9" y="142.2">GND</text>
<text x="38" y="164.7">U16</text>
<text x="57.7" y="164.7" transform="rotate(-90 57.7 164.7)">+5V</text>
<text x="100" y="164.7">U17</text>
<text x="119.7" y="164.7" transform="rotate(-90 119.7 164.7)">+5V</text>
<text x="22.5" y="171.5">R28</text>
<text x="84.5" y="171.5">R30</text>
<text x="22.5" y="176.9">100</text>
<text x="38" y="178.8">PC817XI</text>
<text x="65.9" y="177.1">10k</text>
<text x="84.5" y="176.9">100</text>
<text x="100" y="178.8">PC817XI</text>
<text x="127.9" y="177.1">10k</text>
<text x="15.4" y="181.6">GND</text>
<text x="65.3" y="182.5">R29</text>
<text x="77.4" y="181.6">GND</text>
<text x="127.3" y="182.5">R31</text>
<text x="71.8" y="187.3">GND</text>
<text x="133.8" y="187.3">GND</text>
</g>
<g font-size="2.4">
<text x="36.2" y="31.9">1</text>
<text x="52.5" y="31.9">4</text>
<text x="98.3" y="31.9">1</text>
<text x="114.5" y="31.9">4</text>
<text x="174.4" y="31.9">1</text>
<text x="190.6" y="31.9">4</text>
<text x="236.4" y="31.9">1</text>
<text x="252.6" y="31.9">4</text>
<text x="36.2" y="37.5">2</text>
<text x="52.5" y="37.5">3</text>
<text x="98.3" y="37.5">2</text>
<text x="114.5" y="37.5">3</text>
<text x="174.4" y="37.5">2</text>
<text x="190.6" y="37.5">3</text>
<text x="236.4" y="37.5">2</text>
<text x="252.6" y="37.5">3</text>
<text x="36.2" y="77">1</text>
<text x="52.5" y="77">4</text>
<text x="98.3" y="77">1</text>
<text x="114.5" y="77">4</text>
<text x="174.4" y="77">1</text>
<text x="190.6" y="77">4</text>
<text x="236.4" y="77">1</text>
<text x="252.6" y="77">4</text>
<text x="36.2" y="82.6">2</text>
<text x="52.5" y="82.6">3</text>
<text x="98.3" y="82.6">2</text>
<text x="114.5" y="82.6">3</text>
<text x="174.4" y="82.6">2</text>
<text x="190.6" y="82.6">3</text>
<text x="236.4" y="82.6">2</text>
<text x="252.6" y="82.6">3</text>
<text x="36.2" y="122.1">1</text>
<text x="52.5" y="122.1">4</text>
<text x="98.3" y="122.1">1</text>
<text x="114.5" y="122.1">4</text>
<text x="174.4" y="122.1">1</text>
<text x="190.6" y="122.1">4</text>
<text x="236.4" y="122.1">1</text>
<text x="252.6" y="122.1">4</text>
<text x="36.2" y="127.7">2</text>
<text x="52.5" y="127.7">3</text>
<text x="98.3" y="127.7">2</text>
<text x="114.5" y="127.7">3</text>
<text x="174.4" y="127.7">2</text>
<text x="190.6" y="127.7">3</text>
<text x="236.4" y="127.7">2</text>
<text x="252.6" y="127.7">3</text>
<text x="36.2" y="167.2">1</text>
<text x="52.5" y="167.2">4</text>
<text x="98.3" y="167.2">1</text>
<text x="114.5" y="167.2">4</text>
<text x="36.2" y="172.8">2</text>
<text x="52.5" y="172.8">3</text>
<text x="98.3" y="172.8">2</text>
<text x="114.5" y="172.8">3</text>
</g>
<g font-size="2">
<text x="21.3" y="33">PUL1/2.2A</text>
<text x="83.8" y="33">DIR1/2.2A</text>
<text x="159.4" y="33">PUL2/2.2A</text>
<text x="221.9" y="33">DIR2/2.2A</text>
<text x="61.9" y="38.6">PUL1_OUT/2.3A</text>
<text x="124" y="38.6">DIR1_OUT/2.3A</text>
<text x="200.1" y="38.6">PUL2_OUT/2.3A</text>
<text x="262.1" y="38.6">DIR2_OUT/2.3A</text>
<text x="21.3" y="78.1">PUL3/2.2A</text>
<text x="61.9" y="83.7">PUL3_OUT/2.3A</text>
<text x="83.8" y="78.1">DIR3/2.2A</text>
<text x="124" y="83.7">DIR3_OUT/2.3A</text>
<text x="159.4" y="78.1">PUL4/2.2B</text>
<text x="200.1" y="83.7">PUL4_OUT/2.3A</text>
<text x="221.9" y="78.1">DIR4/2.2B</text>
<text x="262.1" y="83.7">DIR4_OUT/2.3A</text>
<text x="21.3" y="123.2">PUL5/2.2B</text>
<text x="83.8" y="123.2">DIR5/2.2B</text>
<text x="159.4" y="123.2">PUL6/2.2B</text>
<text x="221.9" y="123.2">DIR6/2.2B</text>
<text x="61.9" y="128.8">PUL5_OUT/2.3B</text>
<text x="124" y="128.8">DIR5_OUT/2.3B</text>
<text x="200.1" y="128.8">PUL6_OUT/2.3B</text>
<text x="262.1" y="128.8">DIR6_OUT/2.3B</text>
<text x="16.2" y="168.3">ENABLE_1/2.2B</text>
<text x="61.9" y="173.9">ENA_OUT1/2.3B</text>
<text x="78.2" y="168.3">ENABLE_2/2.1B</text>
<text x="124" y="173.9">ENA_OUT2/2.3B</text>
</g>
</svg>
